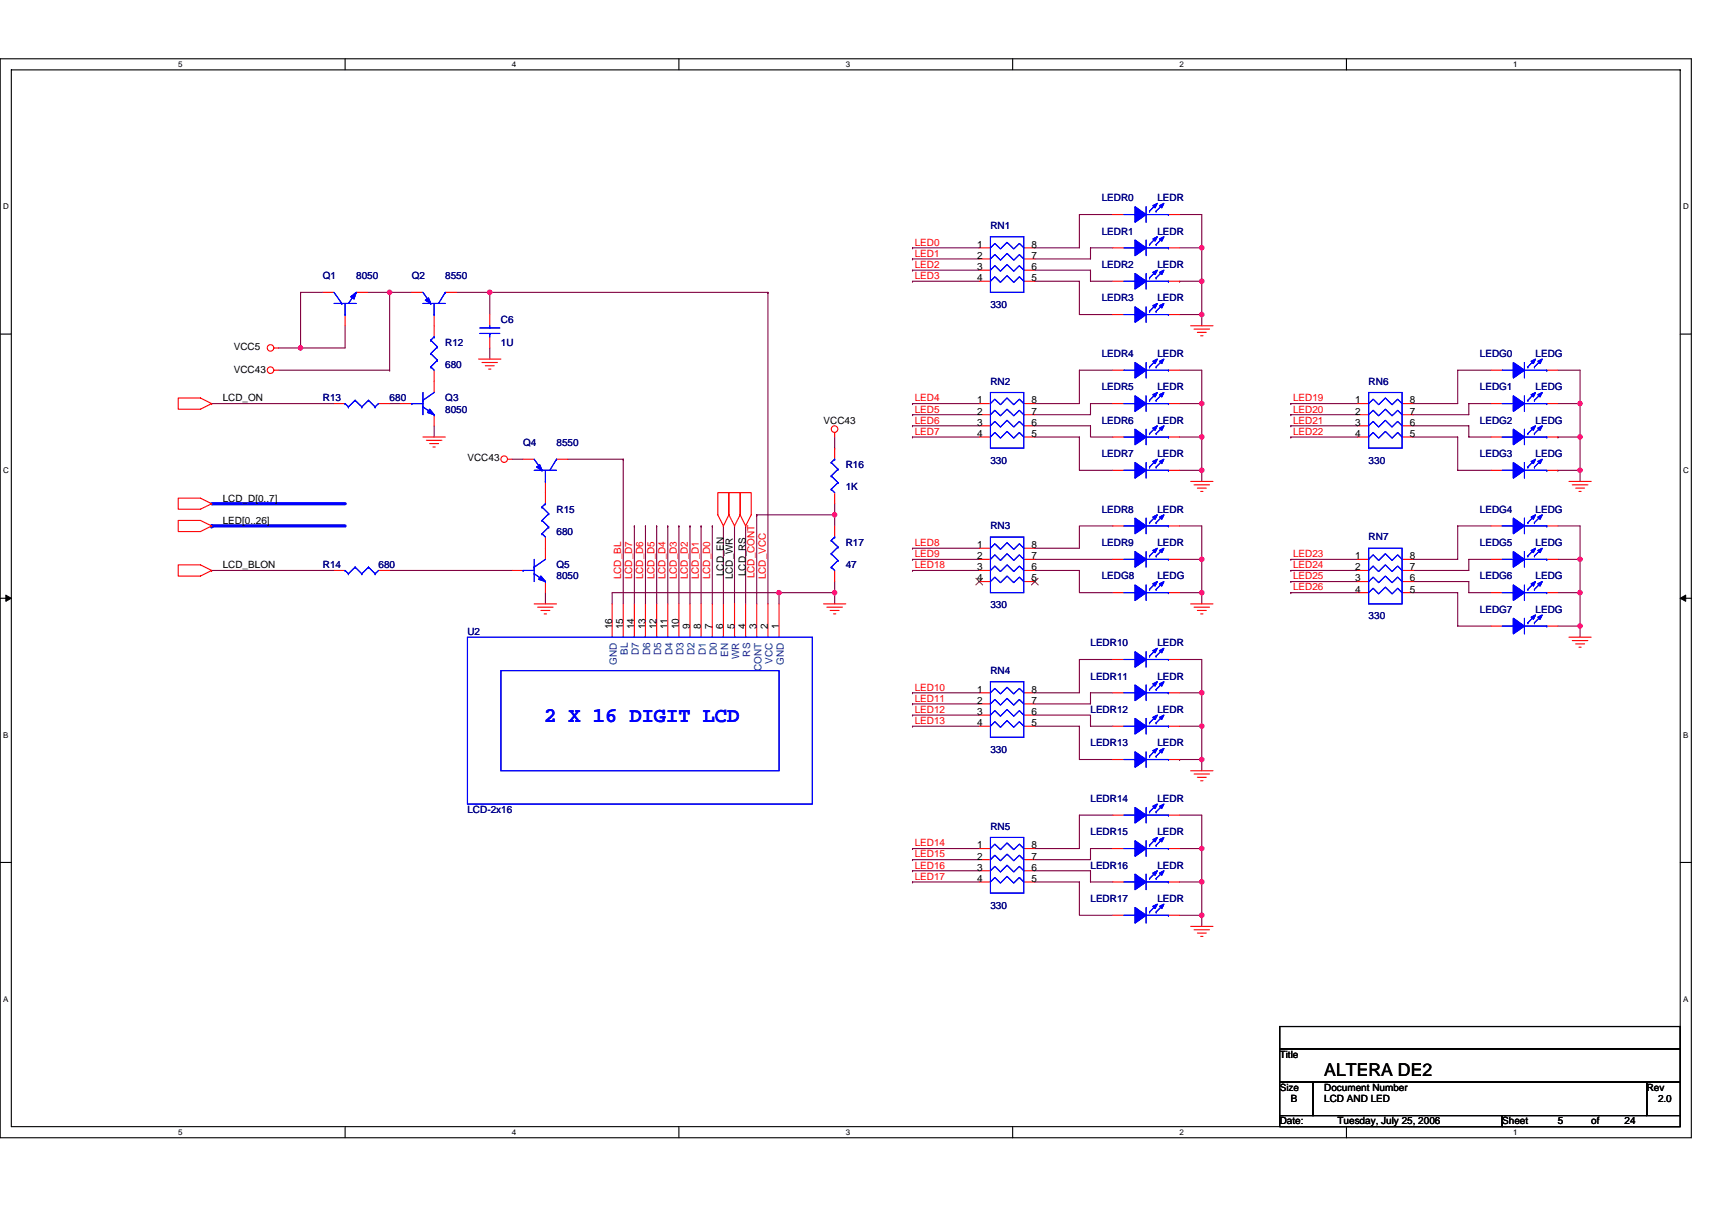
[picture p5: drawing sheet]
<svg xmlns="http://www.w3.org/2000/svg" width="297mm" height="210mm" viewBox="0 0 297 210" stroke-linecap="round" stroke-linejoin="round" font-family="sans-serif">
<path d="M0 10.2h293.5v187.2h-293.5zM2 12.1h289.5v183.4h-289.5z" fill="none" stroke="#000" stroke-width=".19"/>
<g fill="#fff">
<path d="M30.9 10.4h.8v1.6h-.8z"/>
<path d="M30.9 195.7h.8v1.6h-.8z"/>
</g>
<path d="M59.9 10.2v1.9M59.9 195.5v1.9" fill="none" stroke="#000" stroke-width=".19"/>
<g fill="#fff">
<path d="M88.8 10.4h.8v1.6h-.8z"/>
<path d="M88.8 195.7h.8v1.6h-.8z"/>
</g>
<path d="M117.8 10.2v1.9M117.8 195.5v1.9" fill="none" stroke="#000" stroke-width=".19"/>
<g fill="#fff">
<path d="M146.7 10.4h.8v1.6h-.8z"/>
<path d="M146.7 195.7h.8v1.6h-.8z"/>
</g>
<path d="M175.7 10.2v1.9M175.7 195.5v1.9" fill="none" stroke="#000" stroke-width=".19"/>
<g fill="#fff">
<path d="M204.7 10.4h.7v1.6h-.7z"/>
<path d="M204.7 195.7h.7v1.6h-.7z"/>
</g>
<path d="M233.6 10.2v1.9M233.6 195.5v1.9" fill="none" stroke="#000" stroke-width=".19"/>
<g fill="#fff">
<path d="M262.6 10.4h.7v1.6h-.7z"/>
<path d="M262.6 195.7h.7v1.6h-.7z"/>
<path d="M.5 35.1h1v1.5h-1z"/>
<path d="M292 35.1h1v1.5h-1z"/>
<path d="M.5 80.9h1v1.5h-1z"/>
<path d="M292 80.9h1v1.5h-1z"/>
</g>
<path d="M0 58h2M291.5 58h2" fill="none" stroke="#000" stroke-width=".19"/>
<g fill="#fff">
<path d="M.5 126.7h.9v1.6h-.9z"/>
<path d="M292 126.7h.9v1.6h-.9z"/>
</g>
<path d="M0 103.8h2M291.5 103.8h2" fill="none" stroke="#000" stroke-width=".19"/>
<path d="M1 103.3l1 .5-1 .6zM291.5 103.8l1-.5v1.1z" fill="#000" stroke="#000" stroke-width=".17"/>
<g fill="#fff">
<path d="M.5 172.6h.9v1.5h-.9z"/>
<path d="M292 172.6h.9v1.5h-.9z"/>
</g>
<path d="M0 149.7h2M291.5 149.7h2M222 178.1h69.5v3.9h-69.5zM222 182h69.5v5.8h-69.5zM222 187.8h5.8v5.8h-5.8zM222 193.6h38.6v1.9h-38.6zM227.8 187.8h57.9v5.8h-57.9zM260.6 193.6h30.9v1.9h-30.9zM285.7 187.8h5.8v5.8h-5.8z" fill="none" stroke="#000" stroke-width=".19"/>
<g fill="none" stroke="#800040" stroke-width=".19">
<path d="M193.1 37.2h-5.8v5.8h-7.7M204.7 37.2h3.8v5.8M52.2 50.7h.1M52.2 50.7h3.8M52.2 50.7v9.7M59.9 56.5v3.9h-7.7M63.7 50.7h3.9M67.6 50.7h3.9M67.6 50.7v13.5M79.2 50.7h5.8M85 50.7v3.9M85 50.7h.1"/>
<path d="M85 50.7h48.2M133.2 50.7h.1M133.2 50.7v54.1M158.3 46.9h.1M158.3 48.8h.1M158.3 44.9h.1M158.3 43h.1M158.3 46.9h11.6M158.3 48.8h11.6M158.3 44.9h11.6M158.3 43h11.6M179.6 46.9h9.6v1.9h3.9"/>
<path d="M179.6 48.8h7.7v5.8h5.8M193.1 43h-3.9v1.9h-9.6M204.7 48.8h.1M204.7 43h3.8M204.7 54.6h3.8M204.7 48.8h3.8M208.5 54.6h.1M208.5 48.8v5.8M208.5 43h.1M208.5 43v5.8M208.5 54.6v1.9M36.7 70h21.3"/>
<path d="M48.3 64.2h19.3M48.3 60.4h3.9M67.6 70h1.9M67.6 64.2h.1M75.3 73.9v1.9M85 60.4v1.9M88.8 79.7h2M98.5 79.7h9.6M108.1 79.7h.1M108.1 79.7v25.1M144.8 77.8h.1M144.8 75.8v2"/>
<path d="M158.3 75.8h.1M158.3 73.9h.1M158.3 70h.1M158.3 72h.1M158.3 75.8h11.6M158.3 73.9h11.6M158.3 70h11.6M158.3 72h11.6M179.6 75.8h7.7v5.8h5.8M179.6 73.9h9.6v1.9h3.9M193.1 70h-3.9v2h-9.6M193.1 64.2h-5.8v5.8h-7.7"/>
<path d="M204.7 75.8h3.8M204.7 64.2h3.8v5.8M204.7 70h3.8M208.5 70h.1M208.5 75.8h.1M208.5 70v13.5M224 72h.1M224 73.9h.1M224 70h.1M224 75.8h.1M224 75.8h11.5M224 73.9h11.5"/>
<path d="M224 70h11.5M224 72h11.5M245.2 75.8h7.7v5.8h5.8M245.2 73.9h9.6v1.9h3.9M258.7 70h-3.9v2h-9.6M258.7 64.2h-5.8v5.8h-7.7M270.3 64.2h3.8v5.8M270.3 75.8h.1M270.3 70h3.8M270.3 75.8h3.8M274.1 70h.1M274.1 75.8v5.8"/>
<path d="M274.1 70v5.8M36.7 99h21.3M67.6 99h21.2M110.1 91.3h.1M110.1 91.3v13.5M112 91.3h.1M112 91.3v13.5M113.9 91.3h.1M113.9 91.3v13.5M115.9 91.3h.1M115.9 91.3v13.5M117.8 91.3h.1"/>
<path d="M117.8 91.3v13.5M119.7 91.3h.1M119.7 91.3v13.5M121.6 91.3h.1M121.6 91.3v13.5M123.6 91.3h.1M123.6 91.3v13.5M125.5 91.3v13.5M127.4 91.3v13.5M129.4 91.3h.1M129.4 91.3v13.5M131.3 89.3h.1"/>
<path d="M131.3 89.3h13.5M131.3 89.3v15.5M144.8 89.3v2M144.8 87.4v1.9M158.3 97.1h.1M158.3 95.1h.1M158.3 99h.1M158.3 97.1h11.6M158.3 95.1h11.6M158.3 99h11.6M179.6 99h7.7v3.8h5.8M179.6 97.1h13.5"/>
<path d="M193.1 91.3h-5.8v3.8h-7.7M204.7 97.1h3.8M204.7 91.3h3.8v5.8M204.7 81.6h3.8M208.5 81.6h.1M208.5 97.1h.1M208.5 97.1v7.7M224 97.1h.1M224 99h.1M224 97.1h11.5M224 99h11.5M258.7 97.1h-3.9v1.9h-9.6"/>
<path d="M258.7 91.3h-5.8v5.8h-7.7M270.3 97.1h3.8M270.3 81.6h.1M270.3 91.3h3.8v5.8M270.3 81.6h3.8M274.1 81.6v1.9M274.1 97.1h.1M274.1 97.1v13.5M94.6 102.8v2M135.2 102.8h-29v2M135.2 102.8v2M135.2 102.8h.1"/>
<path d="M144.8 100.9v1.9h-9.6M144.8 102.8h.1M144.8 102.8v2M193.1 114.4h-5.8v5.8h-7.7M204.7 114.4h3.8v5.8M204.7 102.8h3.8M208.5 102.8h.1M224 100.9h.1M224 102.8h.1M224 100.9h11.5M224 102.8h11.5M245.2 100.9h9.6v1.9h3.9"/>
<path d="M245.2 102.8h7.7v5.8h5.8M270.3 102.8h3.8M270.3 108.6h3.8M274.1 108.6h.1M274.1 102.8h.1M158.3 120.2h.1M158.3 122.2h.1M158.3 126h.1M158.3 124.1h.1M158.3 120.2h11.6M158.3 122.2h11.6M158.3 126h11.6"/>
<path d="M158.3 124.1h11.6M179.6 124.1h9.6v1.9h3.9M179.6 126h7.7v5.8h5.8M193.1 120.2h-3.9v2h-9.6M204.7 131.8h.1M204.7 126h3.8M204.7 120.2h3.8M204.7 131.8h3.8M208.5 131.8v2M208.5 120.2h.1M208.5 126v5.8M208.5 120.2v5.8"/>
<path d="M158.3 151.1h.1M158.3 153.1h.1M158.3 149.2h.1M158.3 147.3h.1M158.3 151.1h11.6M158.3 153.1h11.6M158.3 149.2h11.6M158.3 147.3h11.6M179.6 153.1h7.7v5.7h5.8M179.6 151.1h9.6v2h3.9M193.1 147.3h-3.9v1.9h-9.6M193.1 141.5h-5.8v5.8h-7.7"/>
<path d="M204.7 153.1h3.8M204.7 158.8h3.8M204.7 141.5h3.8v5.8M204.7 147.3h3.8M208.5 158.8h.1M208.5 147.3h.1M208.5 153.1v5.7M208.5 147.3v5.8M208.5 158.8v2"/>
</g>
<g fill="#f0f" stroke="#f0f" stroke-width=".19">
<circle cx="52.1" cy="60.4" r=".38"/>
<circle cx="67.6" cy="50.7" r=".38"/>
<circle cx="274.1" cy="108.6" r=".37"/>
<circle cx="208.5" cy="102.8" r=".38"/>
<circle cx="208.5" cy="158.8" r=".38"/>
<circle cx="274.1" cy="75.8" r=".38"/>
<circle cx="208.5" cy="48.8" r=".38"/>
<circle cx="208.5" cy="153" r=".38"/>
<circle cx="208.5" cy="147.2" r=".38"/>
<circle cx="85" cy="50.7" r=".38"/>
<circle cx="208.5" cy="131.8" r=".38"/>
<circle cx="274.1" cy="81.6" r=".37"/>
<circle cx="208.5" cy="126" r=".38"/>
<circle cx="208.5" cy="120.2" r=".38"/>
<circle cx="274.1" cy="97.1" r=".37"/>
<circle cx="208.5" cy="81.6" r=".38"/>
<circle cx="144.8" cy="89.3" r=".38"/>
<circle cx="208.5" cy="54.6" r=".38"/>
<circle cx="274.1" cy="70" r=".37"/>
<circle cx="208.5" cy="97.1" r=".38"/>
<circle cx="274.1" cy="102.8" r=".38"/>
<circle cx="208.5" cy="70" r=".38"/>
<circle cx="208.5" cy="43" r=".38"/>
<circle cx="208.5" cy="75.8" r=".38"/>
<circle cx="135.1" cy="102.8" r=".38"/>
<circle cx="144.8" cy="102.8" r=".38"/>
</g>
<path d="M36.7 87.4h23.2M36.7 91.3h.1M36.7 91.3h23.2" fill="none" stroke="#00f" stroke-width=".57"/>
<g fill="none" stroke="#f00" stroke-width=".19">
<path d="M193.1 37.2h1.9M202.7 37.2h2M56 50.7h2M59.9 54.6v1.9M61.8 50.7h1.9M71.5 50.7h1.9M75.3 54.6v3.9M77.3 50.7h1.9M85 54.6v1.9M85 58.5v1.9M169.9 43h1.9M169.9 44.9h1.9"/>
<path d="M169.9 46.9h1.9M169.9 48.8h1.9M177.6 43h2M177.6 44.9h2M177.6 46.9h2M177.6 48.8h2M193.1 43h1.9M193.1 48.8h1.9M193.1 54.6h1.9M202.7 43h2M202.7 48.8h2M202.7 54.6h2"/>
<path d="M206.6 56.5h3.9M207.2 57.1h2.7M207.7 57.7h1.6M208.3 58.3h.4M30.9 69.1h3.9l1.9 .9-1.9 1h-3.9zM36.7 70h.1M47.5 64.2h.8M47.5 60.4h.8M58 70h1.9M65.7 70h1.9M69.5 70h2M73.4 75.8h3.9"/>
<path d="M74 76.4h2.7M74.5 77h1.6M75.1 77.6h.4M75.3 64.2v3.9M75.3 72v1.9M83 62.3h3.9M83.6 62.9h2.7M84.2 63.5h1.5M84.8 64.1h.4M88.1 79.7h.7M90.8 79.7h1.9M96.6 79.7h1.9"/>
<path d="M144.8 75.1v.7M144.8 77.8v1.9M169.9 70h1.9M169.9 72h1.9M169.9 73.9h1.9M169.9 75.8h1.9M177.6 70h2M177.6 72h2M177.6 73.9h2M177.6 75.8h2M193.1 70h1.9M193.1 75.8h1.9"/>
<path d="M193.1 64.2h1.9M202.7 70h2M202.7 75.8h2M202.7 64.2h2M235.5 70h2M235.5 72h2M235.5 73.9h2M235.5 75.8h2M243.3 70h1.9M243.3 72h1.9M243.3 73.9h1.9M243.3 75.8h1.9"/>
<path d="M258.7 70h1.9M258.7 75.8h1.9M258.7 64.2h1.9M268.4 70h1.9M268.4 75.8h1.9M268.4 64.2h1.9M30.9 98h3.9l1.9 1-1.9 1h-3.9zM30.9 86.4h3.9l1.9 1-1.9 1h-3.9zM30.9 90.3h3.9l1.9 1-1.9 .9h-3.9zM36.7 99h.1M36.7 87.4h.1M36.7 91.3h.1"/>
<path d="M58 99h1.9M65.7 99h1.9M88.8 99h2M94.6 83.5v3.9M94.6 93.2v3.9M125.5 91.3h.1M126.5 89.3v-3.8h-2v3.8l1 2M126.5 89.3v-3.8h1.9v3.8M126.5 89.3l-1 2M126.5 89.3l.9 2M127.4 91.3h.1M128.4 89.3v-3.8h1.9v3.8l-.9 2"/>
<path d="M128.4 89.3l1 2M128.4 89.3l-1 2M129.4 91.3h.1M144.8 85.5v1.9M144.8 91.3v1.9M144.8 99v1.9M169.9 99h1.9M169.9 97.1h1.9M169.9 95.1h1.9M177.6 99h2M177.6 97.1h2M177.6 95.1h2"/>
<path d="M193.1 81.6h1.9M193.1 97.1h1.9M193.1 91.3h1.9M202.7 81.6h2M202.7 97.1h2M202.7 91.3h2M206.6 83.5h3.9M207.2 84.1h2.7M207.7 84.7h1.6M208.3 85.3h.4M235.5 99h2M235.5 97.1h2"/>
<path d="M243.3 99h1.9M243.3 97.1h1.9M258.7 81.6h1.9M258.7 97.1h1.9M258.7 91.3h1.9M268.4 81.6h1.9M268.4 97.1h1.9M268.4 91.3h1.9M272.2 83.5h3.9M272.8 84.1h2.7M273.4 84.7h1.5M274 85.3h.3"/>
<path d="M92.7 104.8h3.9M93.3 105.4h2.7M93.8 105.9h1.6M94.4 106.5h.4M94.6 100.9v1.9M106.2 104.8v5.8M108.1 104.8v5.8M110.1 104.8v5.8M112 104.8v5.8M113.9 104.8v5.8M115.9 104.8v5.8M117.8 104.8v5.8"/>
<path d="M119.7 104.8v5.8M121.6 104.8v5.8M123.6 104.8v5.8M125.5 104.8v5.8M127.4 104.8v5.8M129.4 104.8v5.8M131.3 104.8v5.8M133.2 104.8v5.8M135.2 104.8v5.8M142.9 104.8h3.8M143.5 105.4h2.7M144 105.9h1.6"/>
<path d="M144.6 106.5h.4M169.9 100.9h1.9M177.6 100.9h2M193.1 102.8h1.9M193.1 114.4h1.9M202.7 102.8h2M202.7 114.4h2M206.6 104.8h3.9M207.2 105.4h2.7M207.7 105.9h1.6M208.3 106.5h.4M235.5 100.9h2"/>
<path d="M235.5 102.8h2M243.3 100.9h1.9M243.3 102.8h1.9M258.7 102.8h1.9M258.7 108.6h1.9M268.4 102.8h1.9M268.4 108.6h1.9M272.2 110.6h3.9M272.8 111.2h2.7M273.4 111.7h1.5M274 112.3h.3M169.9 120.2h1.9"/>
<path d="M169.9 122.2h1.9M169.9 124.1h1.9M169.9 126h1.9M177.6 120.2h2M177.6 122.2h2M177.6 124.1h2M177.6 126h2M193.1 120.2h1.9M193.1 126h1.9M193.1 131.8h1.9M202.7 120.2h2M202.7 126h2"/>
<path d="M202.7 131.8h2M206.6 133.8h3.9M207.2 134.3h2.7M207.7 134.9h1.6M208.3 135.5h.4M169.9 147.3h1.9M169.9 153.1h1.9M169.9 149.2h1.9M169.9 151.1h1.9M177.6 147.3h2M177.6 153.1h2M177.6 149.2h2"/>
<path d="M177.6 151.1h2M193.1 141.5h1.9M193.1 147.3h1.9M193.1 153.1h1.9M193.1 158.8h1.9M202.7 141.5h2M202.7 147.3h2M202.7 153.1h2M202.7 158.8h2M206.6 160.8h3.9M207.2 161.4h2.7M207.7 161.9h1.6"/>
<path d="M208.3 162.5h.4"/>
<circle cx="46.9" cy="64.2" r=".57"/>
<circle cx="46.9" cy="60.4" r=".57"/>
<circle cx="87.5" cy="79.7" r=".57"/>
<circle cx="144.8" cy="74.5" r=".57"/>
</g>
<g fill="none" stroke="#00f" stroke-width=".19">
<path d="M195 37.2h1.9M198.9 35.9v2.7M198.9 37.2h3.8M199.4 36.6h.1M200.6 36.6h.1M200.6 35.5l-1.2 1.1M201.8 35.5l-1.2 1.1M202.7 37.2h.1M58 52.7h3.8M58 50.7l1.3 2M59.3 52.7h.1M59.9 54.6h.1"/>
<path d="M59.9 52.7v1.9M61.8 50.7h.1M61.8 50.7l-1.4 2M73.4 52.7h3.9M73.4 50.7l1.3 2M74.7 52.7h.1M74.7 59h.1M74.7 59l1.2 1.2M75.3 54.6h.1M75.3 58.5h.1M75.3 52.7v1.9M75.3 58.5l-.6 .5"/>
<path d="M77.3 50.7h.1M77.3 50.7l-1.2 2M83.2 57.9h3.5M83.2 56.9h3.5M85 56.5v.4M85 57.9h.1M85 57.9v.6M171.8 41.1h5.8v9.6h-5.8zM171.8 43l.8-.8 1 1 1.1-1.1 1.2 1.1 1-1 .7 .8M171.8 44.9l.8-.7 1 .9 1.1-1.1 1.2 1.1 1-.9 .7 .7M171.8 46.9l.8-.8 1 1 1.1-1.2 1.2 1.2 1-1 .7 .8M171.8 48.8l.8-.8 1 1 1.1-1.2 1.2 1.2 1-1 .7 .8"/>
<path d="M195 43h1.9M195 54.6h1.9M195 48.8h1.9M198.9 41.7v2.7M198.9 53.3v2.6M198.9 47.5v2.7M198.9 43h3.8M198.9 54.6h3.8M198.9 48.8h3.8M199.4 42.4h.1M199.4 54h.1M199.4 48.2h.1"/>
<path d="M200.6 42.4h.1M200.6 54h.1M200.6 48.2h.1M200.6 41.3l-1.2 1.1M200.6 52.9l-1.2 1.1M200.6 47.1l-1.2 1.1M201.8 41.3l-1.2 1.1M201.8 52.9l-1.2 1.1M201.8 47.1l-1.2 1.1M202.7 43h.1M202.7 54.6h.1M202.7 48.8h.1"/>
<path d="M59.9 70h.1M59.9 70l.5 .6M60.4 70.6h.1M61.6 69.5h.1M61.6 69.5l1.2 1.1M61.6 69.5l-1.2 1.1M62.8 70.6h.1M63.9 69.5h.1M63.9 69.5l1.2 1.1M63.9 69.5l-1.1 1.1M65.1 70.6h.1M65.7 70l-.6 .6"/>
<path d="M71.5 70h.1M71.5 70h1.9M73.4 69.5h.1M73.4 68.1v3.9M73.4 70.6l1.9 1.4M74.7 63.7h.1M74.7 61.4h.1M74.7 63.7l.6 .5M74.7 61.4l1.2 1.1M75.3 72h.1M75.3 68.1l-1.9 1.4M75.9 62.5h.1"/>
<path d="M75.9 60.2h.1M75.9 62.5l-1.2 1.2M75.9 60.2l-1.2 1.2M92.7 79.7l1.3 1.9M96.6 79.7h.1M96.6 79.7l-1.2 1.9M144.8 79.7h.1M144.8 79.7l-.6 .6M171.8 68.1h5.8v9.7h-5.8zM171.8 70l.8-.7 1 .9 1.1-1.1 1.2 1.1 1-.9 .7 .7M171.8 72l.8-.8 1 1 1.1-1.2 1.2 1.2 1-1 .7 .8M171.8 73.9l.8-.8 1 1 1.1-1.2 1.2 1.2 1-1 .7 .8"/>
<path d="M171.8 75.8l.8-.7 1 .9 1.1-1.1 1.2 1.1 1-.9 .7 .7M195 64.2h1.9M195 70h1.9M195 75.8h1.9M198.9 62.9v2.7M198.9 68.7v2.7M198.9 74.5v2.7M198.9 64.2h3.8M198.9 70h3.8M198.9 75.8h3.8M199.4 63.7h.1M199.4 69.5h.1"/>
<path d="M199.4 75.2h.1M200.6 63.7h.1M200.6 69.5h.1M200.6 75.2h.1M200.6 62.5l-1.2 1.2M200.6 68.3l-1.2 1.2M200.6 74.1l-1.2 1.1M200.6 79.9l-1.2 1.1M201.8 62.5l-1.2 1.2M201.8 68.3l-1.2 1.2M201.8 74.1l-1.2 1.1M201.8 79.9l-1.2 1.1"/>
<path d="M202.7 64.2h.1M202.7 70h.1M202.7 75.8h.1M237.5 68.1h5.8v9.7h-5.8zM237.5 70l.7-.7 1 .9 1.2-1.1 1.1 1.1 1-.9 .8 .7M237.5 72l.7-.8 1 1 1.2-1.2 1.1 1.2 1-1 .8 .8M237.5 73.9l.7-.8 1 1 1.2-1.2 1.1 1.2 1-1 .8 .8M237.5 75.8l.7-.7 1 .9 1.2-1.1 1.1 1.1 1-.9 .8 .7M260.6 70h2M260.6 64.2h2M260.6 75.8h2M264.5 68.7v2.7"/>
<path d="M264.5 62.9v2.7M264.5 74.5v2.7M264.5 64.2h3.9M264.5 70h3.9M264.5 75.8h3.9M265.1 69.5h.1M265.1 63.7h.1M265.1 75.2h.1M266.2 69.5h.1M266.2 63.7h.1M266.2 75.2h.1M266.2 68.3l-1.1 1.2"/>
<path d="M266.2 62.5l-1.1 1.2M266.2 79.9l-1.1 1.1M266.2 74.1l-1.1 1.1M267.4 68.3l-1.2 1.2M267.4 62.5l-1.2 1.2M267.4 79.9l-1.2 1.1M267.4 74.1l-1.2 1.1M268.4 70h.1M268.4 64.2h.1M268.4 75.8h.1M59.9 99h.1M59.9 99l.5 .6"/>
<path d="M60.4 99.6h.1M61.6 98.4h.1M61.6 98.4l1.2 1.2M61.6 98.4l-1.2 1.2M62.8 99.6h.1M63.9 98.4h.1M63.9 98.4l1.2 1.2M63.9 98.4l-1.1 1.2M65.1 99.6h.1M65.7 99l-.6 .6M90.8 99h.1M90.8 99h1.9"/>
<path d="M92.7 98.4h.1M92.7 97.1v3.8M92.7 81.6h3.9M92.7 99.6l1.9 1.3M94 92.6h.1M94 90.3h.1M94 88h.1M94 81.6h.1M94 92.6l.6 .6M94 90.3l1.2 1.2M94 88l1.2 1.2M94.6 87.4h.1"/>
<path d="M94.6 83.5h.1M94.6 97.1l-1.9 1.3M94.6 87.4l-.6 .6M94.6 81.6v1.9M95.2 91.5h.1M95.2 89.2h.1M95.2 91.5l-1.2 1.1M95.2 89.2l-1.2 1.1M144.2 84.9h.1M144.2 82.6h.1M144.2 80.3h.1M144.2 98.4h.1"/>
<path d="M144.2 96.1h.1M144.2 93.8h.1M144.2 84.9l.6 .6M144.2 82.6l1.2 1.2M144.2 80.3l1.2 1.1M144.2 98.4l.6 .6M144.2 96.1l1.2 1.2M144.2 93.8l1.2 1.1M144.8 93.2h.1M144.8 93.2l-.6 .6M145.4 83.8h.1M145.4 81.4h.1"/>
<path d="M145.4 97.3h.1M145.4 94.9h.1M145.4 83.8l-1.2 1.1M145.4 81.4l-1.2 1.2M145.4 97.3l-1.2 1.1M145.4 94.9l-1.2 1.2M171.8 93.2h5.8v9.6h-5.8zM171.8 95.1l.8-.7 1 .9 1.1-1.1 1.2 1.1 1-.9 .7 .7M171.8 97.1l.8-.8 1 1 1.1-1.2 1.2 1.2 1-1 .7 .8M171.8 99l.8-.8 1 1 1.1-1.2 1.2 1.2 1-1 .7 .8M195 81.6h1.9M195 97.1h1.9"/>
<path d="M195 91.3h1.9M198.9 80.3v2.7M198.9 95.7v2.7M198.9 89.9v2.7M198.9 81.6h3.8M198.9 97.1h3.8M198.9 91.3h3.8M199.4 81h.1M199.4 96.5h.1M199.4 90.7h.1M200.6 81h.1M200.6 96.5h.1"/>
<path d="M200.6 90.7h.1M200.6 95.3l-1.2 1.2M200.6 89.5l-1.2 1.2M201.8 95.3l-1.2 1.2M201.8 89.5l-1.2 1.2M202.7 81.6h.1M202.7 97.1h.1M202.7 91.3h.1M237.5 95.1h5.8v9.7h-5.8zM237.5 97.1l.7-.8 1 1 1.2-1.2 1.1 1.2 1-1 .8 .8M237.5 99l.7-.8 1 1 1.2-1.2 1.1 1.2 1-1 .8 .8M260.6 81.6h2"/>
<path d="M260.6 97.1h2M260.6 91.3h2M264.5 80.3v2.7M264.5 95.7v2.7M264.5 89.9v2.7M264.5 81.6h3.9M264.5 97.1h3.9M264.5 91.3h3.9M265.1 81h.1M265.1 96.5h.1M265.1 90.7h.1M266.2 81h.1"/>
<path d="M266.2 96.5h.1M266.2 90.7h.1M266.2 95.3l-1.1 1.2M266.2 89.5l-1.1 1.2M267.4 95.3l-1.2 1.2M267.4 89.5l-1.2 1.2M268.4 81.6h.1M268.4 97.1h.1M268.4 91.3h.1M81.1 110.6h59.8v28.9h-59.8zM86.9 116.4h48.3v17.4h-48.3zM94.6 100.9h.1"/>
<path d="M171.8 118.3h5.8v9.7h-5.8zM171.8 100.9l.8-.7 1 .9 1.1-1.1 1.2 1.1 1-.9 .7 .7M195 102.8h1.9M195 114.4h1.9M198.9 101.5v2.7M198.9 113.1v2.7M198.9 118.9v2.7M198.9 102.8h3.8M198.9 114.4h3.8M199.4 102.3h.1M199.4 113.9h.1M199.4 119.7h.1"/>
<path d="M200.6 102.3h.1M200.6 113.9h.1M200.6 119.7h.1M200.6 101.1l-1.2 1.2M200.6 112.7l-1.2 1.2M200.6 118.5l-1.2 1.2M201.8 101.1l-1.2 1.2M201.8 112.7l-1.2 1.2M201.8 118.5l-1.2 1.2M202.7 102.8h.1M202.7 114.4h.1M237.5 100.9l.7-.7 1 .9 1.2-1.1 1.1 1.1 1-.9 .8 .7"/>
<path d="M237.5 102.8l.7-.7 1 1 1.2-1.2 1.1 1.2 1-1 .8 .7M260.6 102.8h2M260.6 108.6h2M264.5 101.5v2.7M264.5 107.3v2.7M264.5 102.8h3.9M264.5 108.6h3.9M265.1 102.3h.1M265.1 108.1h.1M266.2 102.3h.1M266.2 108.1h.1M266.2 101.1l-1.1 1.2"/>
<path d="M266.2 106.9l-1.1 1.2M267.4 101.1l-1.2 1.2M267.4 106.9l-1.2 1.2M268.4 102.8h.1M268.4 108.6h.1M171.8 120.2l.8-.7 1 .9 1.1-1.1 1.2 1.1 1-.9 .7 .7M171.8 122.2l.8-.8 1 1 1.1-1.2 1.2 1.2 1-1 .7 .8M171.8 124.1l.8-.8 1 1 1.1-1.2 1.2 1.2 1-1 .7 .8M171.8 126l.8-.8 1 1 1.1-1.1 1.2 1.1 1-1 .7 .8M195 120.2h1.9M195 126h1.9M195 131.8h1.9"/>
<path d="M198.9 124.7v2.7M198.9 130.5v2.7M198.9 120.2h3.8M198.9 126h3.8M198.9 131.8h3.8M199.4 125.4h.1M199.4 131.2h.1M200.6 125.4h.1M200.6 131.2h.1M200.6 139.7l-1.2 1.2M200.6 124.3l-1.2 1.1M200.6 130.1l-1.2 1.1"/>
<path d="M201.8 139.7l-1.2 1.2M201.8 124.3l-1.2 1.1M201.8 130.1l-1.2 1.1M202.7 120.2h.1M202.7 126h.1M202.7 131.8h.1M171.8 145.3h5.8v9.7h-5.8zM171.8 147.3l.8-.8 1 .9 1.1-1.1 1.2 1.1 1-.9 .7 .8M171.8 149.2l.8-.8 1 1 1.1-1.2 1.2 1.2 1-1 .7 .8M171.8 151.1l.8-.8 1 1 1.1-1.1 1.2 1.1 1-1 .7 .8M171.8 153.1l.8-.8 1 .9 1.1-1.1 1.2 1.1 1-.9 .7 .8M195 141.5h1.9"/>
<path d="M195 147.3h1.9M195 153.1h1.9M195 158.8h1.9M198.9 140.1v2.7M198.9 145.9v2.7M198.9 151.7v2.7M198.9 157.5v2.7M198.9 141.5h3.8M198.9 147.3h3.8M198.9 153.1h3.8M198.9 158.8h3.8M199.4 140.9h.1"/>
<path d="M199.4 146.7h.1M199.4 152.5h.1M199.4 158.3h.1M200.6 140.9h.1M200.6 146.7h.1M200.6 152.5h.1M200.6 158.3h.1M200.6 145.5l-1.2 1.2M200.6 151.3l-1.2 1.2M200.6 157.1l-1.2 1.2M201.8 145.5l-1.2 1.2M201.8 151.3l-1.2 1.2"/>
<path d="M201.8 157.1l-1.2 1.2M202.7 141.5h.1M202.7 147.3h.1M202.7 153.1h.1M202.7 158.8h.1"/>
</g>
<g fill="#00f" stroke="#00f" stroke-width=".19">
<path d="M196.9 62.9l2 1.3-2 1.4z" fill-rule="evenodd"/>
<path d="M201.2 62.7l.7-.4-.3 .8z" fill-rule="evenodd"/>
<path d="M200 62.7l.8-.4-.4 .8z" fill-rule="evenodd"/>
<path d="M196.9 62.9l2 1.3-2 1.4z" fill-rule="evenodd"/>
<path d="M201.2 62.7l.7-.4-.3 .8z" fill-rule="evenodd"/>
<path d="M200 62.7l.8-.4-.4 .8z" fill-rule="evenodd"/>
<path d="M262.6 68.7l1.9 1.3-1.9 1.4z" fill-rule="evenodd"/>
<path d="M266.8 68.5l.8-.4-.4 .8z" fill-rule="evenodd"/>
<path d="M265.7 68.5l.7-.4-.4 .8z" fill-rule="evenodd"/>
<path d="M262.6 68.7l1.9 1.3-1.9 1.4z" fill-rule="evenodd"/>
<path d="M266.8 68.5l.8-.4-.4 .8z" fill-rule="evenodd"/>
<path d="M265.7 68.5l.7-.4-.4 .8z" fill-rule="evenodd"/>
<path d="M93.8 100l.8 .9-1.1-.4z" fill-rule="evenodd"/>
<path d="M93.8 100l.8 .9-1.1-.4z" fill-rule="evenodd"/>
<path d="M196.9 68.7l2 1.3-2 1.4z" fill-rule="evenodd"/>
<path d="M201.2 68.5l.7-.4-.3 .8z" fill-rule="evenodd"/>
<path d="M200 68.5l.8-.4-.4 .8z" fill-rule="evenodd"/>
<path d="M196.9 68.7l2 1.3-2 1.4z" fill-rule="evenodd"/>
<path d="M201.2 68.5l.7-.4-.3 .8z" fill-rule="evenodd"/>
<path d="M200 68.5l.8-.4-.4 .8z" fill-rule="evenodd"/>
<path d="M196.9 74.5l2 1.3-2 1.4z" fill-rule="evenodd"/>
<path d="M201.2 74.3l.7-.4-.3 .8z" fill-rule="evenodd"/>
<path d="M200 74.3l.8-.4-.4 .8z" fill-rule="evenodd"/>
<path d="M196.9 74.5l2 1.3-2 1.4z" fill-rule="evenodd"/>
<path d="M201.2 74.3l.7-.4-.3 .8z" fill-rule="evenodd"/>
<path d="M200 74.3l.8-.4-.4 .8z" fill-rule="evenodd"/>
<path d="M196.9 80.3l2 1.3-2 1.4z" fill-rule="evenodd"/>
<path d="M201.2 80.1l.7-.4-.3 .8z" fill-rule="evenodd"/>
<path d="M200 80.1l.8-.4-.4 .8z" fill-rule="evenodd"/>
<path d="M196.9 80.3l2 1.3-2 1.4z" fill-rule="evenodd"/>
<path d="M201.2 80.1l.7-.4-.3 .8z" fill-rule="evenodd"/>
<path d="M200 80.1l.8-.4-.4 .8z" fill-rule="evenodd"/>
<path d="M74.5 71l.8 1-1.1-.4z" fill-rule="evenodd"/>
<path d="M74.5 71l.8 1-1.1-.4z" fill-rule="evenodd"/>
<path d="M93.1 81l.6-.3 .3 .9z" fill-rule="evenodd"/>
<path d="M93.1 81l.6-.3 .3 .9z" fill-rule="evenodd"/>
<path d="M262.6 101.5l1.9 1.3-1.9 1.4z" fill-rule="evenodd"/>
<path d="M266.8 101.3l.8-.4-.4 .8z" fill-rule="evenodd"/>
<path d="M265.7 101.3l.7-.4-.4 .8z" fill-rule="evenodd"/>
<path d="M262.6 101.5l1.9 1.3-1.9 1.4z" fill-rule="evenodd"/>
<path d="M266.8 101.3l.8-.4-.4 .8z" fill-rule="evenodd"/>
<path d="M265.7 101.3l.7-.4-.4 .8z" fill-rule="evenodd"/>
<path d="M262.6 62.9l1.9 1.3-1.9 1.4z" fill-rule="evenodd"/>
<path d="M266.8 62.7l.8-.4-.4 .8z" fill-rule="evenodd"/>
<path d="M265.7 62.7l.7-.4-.4 .8z" fill-rule="evenodd"/>
<path d="M262.6 62.9l1.9 1.3-1.9 1.4z" fill-rule="evenodd"/>
<path d="M266.8 62.7l.8-.4-.4 .8z" fill-rule="evenodd"/>
<path d="M265.7 62.7l.7-.4-.4 .8z" fill-rule="evenodd"/>
<path d="M196.9 41.7l2 1.3-2 1.4z" fill-rule="evenodd"/>
<path d="M201.2 41.5l.7-.4-.3 .7z" fill-rule="evenodd"/>
<path d="M200 41.5l.8-.4-.4 .7z" fill-rule="evenodd"/>
<path d="M196.9 41.7l2 1.3-2 1.4z" fill-rule="evenodd"/>
<path d="M201.2 41.5l.7-.4-.3 .7z" fill-rule="evenodd"/>
<path d="M200 41.5l.8-.4-.4 .7z" fill-rule="evenodd"/>
<path d="M262.6 80.3l1.9 1.3-1.9 1.4z" fill-rule="evenodd"/>
<path d="M266.8 80.1l.8-.4-.4 .8z" fill-rule="evenodd"/>
<path d="M265.7 80.1l.7-.4-.4 .8z" fill-rule="evenodd"/>
<path d="M262.6 80.3l1.9 1.3-1.9 1.4z" fill-rule="evenodd"/>
<path d="M266.8 80.1l.8-.4-.4 .8z" fill-rule="evenodd"/>
<path d="M265.7 80.1l.7-.4-.4 .8z" fill-rule="evenodd"/>
<path d="M196.9 95.7l2 1.4-2 1.3z" fill-rule="evenodd"/>
<path d="M201.2 95.5l.7-.4-.3 .8z" fill-rule="evenodd"/>
<path d="M200 95.5l.8-.4-.4 .8z" fill-rule="evenodd"/>
<path d="M196.9 95.7l2 1.4-2 1.3z" fill-rule="evenodd"/>
<path d="M201.2 95.5l.7-.4-.3 .8z" fill-rule="evenodd"/>
<path d="M200 95.5l.8-.4-.4 .8z" fill-rule="evenodd"/>
<path d="M196.9 89.9l2 1.4-2 1.3z" fill-rule="evenodd"/>
<path d="M201.2 89.7l.7-.4-.3 .8z" fill-rule="evenodd"/>
<path d="M200 89.7l.8-.4-.4 .8z" fill-rule="evenodd"/>
<path d="M196.9 89.9l2 1.4-2 1.3z" fill-rule="evenodd"/>
<path d="M201.2 89.7l.7-.4-.3 .8z" fill-rule="evenodd"/>
<path d="M200 89.7l.8-.4-.4 .8z" fill-rule="evenodd"/>
<path d="M73.8 52.1l.6-.4 .3 1z" fill-rule="evenodd"/>
<path d="M73.8 52.1l.6-.4 .3 1z" fill-rule="evenodd"/>
<path d="M196.9 101.5l2 1.3-2 1.4z" fill-rule="evenodd"/>
<path d="M201.2 101.3l.7-.4-.3 .8z" fill-rule="evenodd"/>
<path d="M200 101.3l.8-.4-.4 .8z" fill-rule="evenodd"/>
<path d="M196.9 101.5l2 1.3-2 1.4z" fill-rule="evenodd"/>
<path d="M201.2 101.3l.7-.4-.3 .8z" fill-rule="evenodd"/>
<path d="M200 101.3l.8-.4-.4 .8z" fill-rule="evenodd"/>
<path d="M60.9 51.5l.9-.8-.4 1.2z" fill-rule="evenodd"/>
<path d="M60.9 51.5l.9-.8-.4 1.2z" fill-rule="evenodd"/>
<path d="M196.9 53.3l2 1.3-2 1.3z" fill-rule="evenodd"/>
<path d="M201.2 53l.7-.3-.3 .7z" fill-rule="evenodd"/>
<path d="M200 53l.8-.3-.4 .7z" fill-rule="evenodd"/>
<path d="M196.9 53.3l2 1.3-2 1.3z" fill-rule="evenodd"/>
<path d="M201.2 53l.7-.3-.3 .7z" fill-rule="evenodd"/>
<path d="M200 53l.8-.3-.4 .7z" fill-rule="evenodd"/>
<path d="M196.9 140.1l2 1.4-2 1.3z" fill-rule="evenodd"/>
<path d="M201.2 139.9l.7-.4-.3 .8z" fill-rule="evenodd"/>
<path d="M200 139.9l.8-.4-.4 .8z" fill-rule="evenodd"/>
<path d="M196.9 140.1l2 1.4-2 1.3z" fill-rule="evenodd"/>
<path d="M201.2 139.9l.7-.4-.3 .8z" fill-rule="evenodd"/>
<path d="M200 139.9l.8-.4-.4 .8z" fill-rule="evenodd"/>
<path d="M262.6 95.7l1.9 1.4-1.9 1.3z" fill-rule="evenodd"/>
<path d="M266.8 95.5l.8-.4-.4 .8z" fill-rule="evenodd"/>
<path d="M265.7 95.5l.7-.4-.4 .8z" fill-rule="evenodd"/>
<path d="M262.6 95.7l1.9 1.4-1.9 1.3z" fill-rule="evenodd"/>
<path d="M266.8 95.5l.8-.4-.4 .8z" fill-rule="evenodd"/>
<path d="M265.7 95.5l.7-.4-.4 .8z" fill-rule="evenodd"/>
<path d="M196.9 145.9l2 1.4-2 1.3z" fill-rule="evenodd"/>
<path d="M201.2 145.7l.7-.4-.3 .8z" fill-rule="evenodd"/>
<path d="M200 145.7l.8-.4-.4 .8z" fill-rule="evenodd"/>
<path d="M196.9 145.9l2 1.4-2 1.3z" fill-rule="evenodd"/>
<path d="M201.2 145.7l.7-.4-.3 .8z" fill-rule="evenodd"/>
<path d="M200 145.7l.8-.4-.4 .8z" fill-rule="evenodd"/>
<path d="M196.9 151.7l2 1.4-2 1.3z" fill-rule="evenodd"/>
<path d="M201.2 151.5l.7-.4-.3 .8z" fill-rule="evenodd"/>
<path d="M200 151.5l.8-.4-.4 .8z" fill-rule="evenodd"/>
<path d="M196.9 151.7l2 1.4-2 1.3z" fill-rule="evenodd"/>
<path d="M201.2 151.5l.7-.4-.3 .8z" fill-rule="evenodd"/>
<path d="M200 151.5l.8-.4-.4 .8z" fill-rule="evenodd"/>
<path d="M196.9 157.5l2 1.3-2 1.4z" fill-rule="evenodd"/>
<path d="M201.2 157.3l.7-.4-.3 .8z" fill-rule="evenodd"/>
<path d="M200 157.3l.8-.4-.4 .8z" fill-rule="evenodd"/>
<path d="M196.9 157.5l2 1.3-2 1.4z" fill-rule="evenodd"/>
<path d="M201.2 157.3l.7-.4-.3 .8z" fill-rule="evenodd"/>
<path d="M200 157.3l.8-.4-.4 .8z" fill-rule="evenodd"/>
<path d="M262.6 74.5l1.9 1.3-1.9 1.4z" fill-rule="evenodd"/>
<path d="M266.8 74.3l.8-.4-.4 .8z" fill-rule="evenodd"/>
<path d="M265.7 74.3l.7-.4-.4 .8z" fill-rule="evenodd"/>
<path d="M262.6 74.5l1.9 1.3-1.9 1.4z" fill-rule="evenodd"/>
<path d="M266.8 74.3l.8-.4-.4 .8z" fill-rule="evenodd"/>
<path d="M265.7 74.3l.7-.4-.4 .8z" fill-rule="evenodd"/>
<path d="M196.9 35.9l2 1.3-2 1.4z" fill-rule="evenodd"/>
<path d="M201.2 35.7l.7-.4-.3 .8z" fill-rule="evenodd"/>
<path d="M200 35.7l.8-.4-.4 .8z" fill-rule="evenodd"/>
<path d="M196.9 35.9l2 1.3-2 1.4z" fill-rule="evenodd"/>
<path d="M201.2 35.7l.7-.4-.3 .8z" fill-rule="evenodd"/>
<path d="M200 35.7l.8-.4-.4 .8z" fill-rule="evenodd"/>
<path d="M196.9 113.1l2 1.3-2 1.4z" fill-rule="evenodd"/>
<path d="M201.2 112.9l.7-.4-.3 .8z" fill-rule="evenodd"/>
<path d="M200 112.9l.8-.4-.4 .8z" fill-rule="evenodd"/>
<path d="M196.9 113.1l2 1.3-2 1.4z" fill-rule="evenodd"/>
<path d="M201.2 112.9l.7-.4-.3 .8z" fill-rule="evenodd"/>
<path d="M200 112.9l.8-.4-.4 .8z" fill-rule="evenodd"/>
<path d="M196.9 118.9l2 1.3-2 1.4z" fill-rule="evenodd"/>
<path d="M201.2 118.7l.7-.4-.3 .8z" fill-rule="evenodd"/>
<path d="M200 118.7l.8-.4-.4 .8z" fill-rule="evenodd"/>
<path d="M196.9 118.9l2 1.3-2 1.4z" fill-rule="evenodd"/>
<path d="M201.2 118.7l.7-.4-.3 .8z" fill-rule="evenodd"/>
<path d="M200 118.7l.8-.4-.4 .8z" fill-rule="evenodd"/>
<path d="M196.9 124.7l2 1.3-2 1.4z" fill-rule="evenodd"/>
<path d="M201.2 124.5l.7-.4-.3 .8z" fill-rule="evenodd"/>
<path d="M200 124.5l.8-.4-.4 .8z" fill-rule="evenodd"/>
<path d="M196.9 124.7l2 1.3-2 1.4z" fill-rule="evenodd"/>
<path d="M201.2 124.5l.7-.4-.3 .8z" fill-rule="evenodd"/>
<path d="M200 124.5l.8-.4-.4 .8z" fill-rule="evenodd"/>
<path d="M262.6 107.3l1.9 1.3-1.9 1.4z" fill-rule="evenodd"/>
<path d="M266.8 107.1l.8-.4-.4 .8z" fill-rule="evenodd"/>
<path d="M265.7 107.1l.7-.4-.4 .8z" fill-rule="evenodd"/>
<path d="M262.6 107.3l1.9 1.3-1.9 1.4z" fill-rule="evenodd"/>
<path d="M266.8 107.1l.8-.4-.4 .8z" fill-rule="evenodd"/>
<path d="M265.7 107.1l.7-.4-.4 .8z" fill-rule="evenodd"/>
<path d="M196.9 130.5l2 1.3-2 1.4z" fill-rule="evenodd"/>
<path d="M201.2 130.3l.7-.4-.3 .8z" fill-rule="evenodd"/>
<path d="M200 130.3l.8-.4-.4 .8z" fill-rule="evenodd"/>
<path d="M196.9 130.5l2 1.3-2 1.4z" fill-rule="evenodd"/>
<path d="M201.2 130.3l.7-.4-.3 .8z" fill-rule="evenodd"/>
<path d="M200 130.3l.8-.4-.4 .8z" fill-rule="evenodd"/>
<path d="M196.9 47.5l2 1.3-2 1.4z" fill-rule="evenodd"/>
<path d="M201.2 47.3l.7-.4-.3 .7z" fill-rule="evenodd"/>
<path d="M200 47.3l.8-.4-.4 .7z" fill-rule="evenodd"/>
<path d="M196.9 47.5l2 1.3-2 1.4z" fill-rule="evenodd"/>
<path d="M201.2 47.3l.7-.4-.3 .7z" fill-rule="evenodd"/>
<path d="M200 47.3l.8-.4-.4 .7z" fill-rule="evenodd"/>
<path d="M262.6 89.9l1.9 1.4-1.9 1.3z" fill-rule="evenodd"/>
<path d="M266.8 89.7l.8-.4-.4 .8z" fill-rule="evenodd"/>
<path d="M265.7 89.7l.7-.4-.4 .8z" fill-rule="evenodd"/>
<path d="M262.6 89.9l1.9 1.4-1.9 1.3z" fill-rule="evenodd"/>
<path d="M266.8 89.7l.8-.4-.4 .8z" fill-rule="evenodd"/>
<path d="M265.7 89.7l.7-.4-.4 .8z" fill-rule="evenodd"/>
</g>
<path d="M169.3 100.4l1.2 1.1M170.5 100.4l-1.2 1.1M179 100.4l1.1 1.1M180.1 100.4l-1.1 1.1" fill="none" stroke="#804000" stroke-width=".17"/>
<text font-size="3.7" fill="#00f" x="94.4" y="125.2">2 X 16 DIGIT LCD</text>
<text font-size="3.1" x="229.8" y="186.7">ALTERA DE2</text>
<g font-size="1.7" fill="#000080">
<text x="191.2" y="34.9">LEDR0</text>
<text x="200.8" y="34.9">LEDR</text>
<text x="171.8" y="39.7">RN1</text>
<text x="191.2" y="40.7">LEDR1</text>
<text x="200.8" y="40.7">LEDR</text>
<text x="191.2" y="46.5">LEDR2</text>
<text x="200.8" y="46.5">LEDR</text>
<text x="56" y="48.4">Q1</text>
<text x="61.8" y="48.4">8050</text>
<text x="71.5" y="48.4">Q2</text>
<text x="77.3" y="48.4">8550</text>
<text x="171.8" y="53.4">330</text>
<text x="191.2" y="52.3">LEDR3</text>
<text x="200.8" y="52.3">LEDR</text>
<text x="86.9" y="56.1">C6</text>
<text x="77.3" y="60">R12</text>
<text x="77.3" y="63.9">680</text>
<text x="86.9" y="60">1U</text>
<text x="191.2" y="61.9">LEDR4</text>
<text x="200.8" y="61.9">LEDR</text>
<text x="256.8" y="61.9">LEDG0</text>
<text x="266.4" y="61.9">LEDG</text>
<text x="56" y="69.7">R13</text>
<text x="67.6" y="69.7">680</text>
<text x="77.3" y="69.7">Q3</text>
<text x="77.3" y="71.6">8050</text>
<text x="171.8" y="66.8">RN2</text>
<text x="191.2" y="67.7">LEDR5</text>
<text x="200.8" y="67.7">LEDR</text>
<text x="237.5" y="66.8">RN6</text>
<text x="256.8" y="67.7">LEDG1</text>
<text x="266.4" y="67.7">LEDG</text>
<text x="90.8" y="77.4">Q4</text>
<text x="96.6" y="77.4">8550</text>
<text x="191.2" y="73.5">LEDR6</text>
<text x="200.8" y="73.5">LEDR</text>
<text x="256.8" y="73.5">LEDG2</text>
<text x="266.4" y="73.5">LEDG</text>
<text x="146.7" y="81.2">R16</text>
<text x="171.8" y="80.5">330</text>
<text x="191.2" y="79.3">LEDR7</text>
<text x="200.8" y="79.3">LEDR</text>
<text x="237.5" y="80.5">330</text>
<text x="256.8" y="79.3">LEDG3</text>
<text x="266.4" y="79.3">LEDG</text>
<text x="96.6" y="89">R15</text>
<text x="146.7" y="85.1">1K</text>
<text x="191.2" y="89">LEDR8</text>
<text x="200.8" y="89">LEDR</text>
<text x="256.8" y="89">LEDG4</text>
<text x="266.4" y="89">LEDG</text>
<text x="96.6" y="92.8">680</text>
<text x="146.7" y="94.7">R17</text>
<text x="171.8" y="91.9">RN3</text>
<text x="191.2" y="94.7">LEDR9</text>
<text x="200.8" y="94.7">LEDR</text>
<text x="237.5" y="93.8">RN7</text>
<text x="256.8" y="94.7">LEDG5</text>
<text x="266.4" y="94.7">LEDG</text>
<text x="56" y="98.6">R14</text>
<text x="65.7" y="98.6">680</text>
<text x="96.6" y="98.6">Q5</text>
<text x="96.6" y="100.5">8050</text>
<text x="146.7" y="98.6">47</text>
<text x="191.2" y="100.5">LEDG8</text>
<text x="200.8" y="100.5">LEDG</text>
<text x="256.8" y="100.5">LEDG6</text>
<text x="266.4" y="100.5">LEDG</text>
<text x="171.8" y="105.6">330</text>
<text x="237.5" y="107.5">330</text>
<text x="256.8" y="106.3">LEDG7</text>
<text x="266.4" y="106.3">LEDG</text>
<text x="81.1" y="110.2">U2</text>
<text x="189.2" y="112.1">LEDR10</text>
<text x="200.8" y="112.1">LEDR</text>
<text x="171.8" y="116.9">RN4</text>
<text x="189.2" y="117.9">LEDR11</text>
<text x="200.8" y="117.9">LEDR</text>
<text x="189.2" y="123.7">LEDR12</text>
<text x="200.8" y="123.7">LEDR</text>
<text x="171.8" y="130.7">330</text>
<text x="189.2" y="129.5">LEDR13</text>
<text x="200.8" y="129.5">LEDR</text>
<text x="81.1" y="141.1">LCD-2x16</text>
<text x="171.8" y="144">RN5</text>
<text x="189.2" y="139.1">LEDR14</text>
<text x="200.8" y="139.1">LEDR</text>
<text x="189.2" y="144.9">LEDR15</text>
<text x="200.8" y="144.9">LEDR</text>
<text x="189.2" y="150.7">LEDR16</text>
<text x="200.8" y="150.7">LEDR</text>
<text x="171.8" y="157.7">330</text>
<text x="189.2" y="156.5">LEDR17</text>
<text x="200.8" y="156.5">LEDR</text>
</g>
<g font-size="1.7" fill="#f00">
<text x="158.7" y="46.5">LED2</text>
<text x="158.7" y="44.6">LED1</text>
<text x="158.7" y="42.6">LED0</text>
<text x="158.7" y="48.4">LED3</text>
<text x="158.7" y="69.7">LED4</text>
<text x="158.7" y="71.6">LED5</text>
<text x="224.3" y="71.6">LED20</text>
<text x="224.3" y="69.7">LED19</text>
<text x="158.7" y="75.5">LED7</text>
<text x="158.7" y="73.5">LED6</text>
<text x="224.3" y="73.5">LED21</text>
<text x="224.3" y="75.5">LED22</text>
<text x="158.7" y="94.8">LED8</text>
<text x="107.8" y="100.5" transform="rotate(-90 107.8 100.5)">LCD_BL</text>
<text x="109.7" y="100.5" transform="rotate(-90 109.7 100.5)">LCD_D7</text>
<text x="111.6" y="100.5" transform="rotate(-90 111.6 100.5)">LCD_D6</text>
<text x="113.6" y="100.5" transform="rotate(-90 113.6 100.5)">LCD_D5</text>
<text x="115.5" y="100.5" transform="rotate(-90 115.5 100.5)">LCD_D4</text>
<text x="117.4" y="100.5" transform="rotate(-90 117.4 100.5)">LCD_D3</text>
<text x="119.3" y="100.5" transform="rotate(-90 119.3 100.5)">LCD_D2</text>
<text x="121.3" y="100.5" transform="rotate(-90 121.3 100.5)">LCD_D1</text>
<text x="123.2" y="100.5" transform="rotate(-90 123.2 100.5)">LCD_D0</text>
<text x="130.9" y="100.4" transform="rotate(-90 130.9 100.4)">LCD_CONT</text>
<text x="132.9" y="100.5" transform="rotate(-90 132.9 100.5)">LCD_VCC</text>
<text x="158.7" y="96.7">LED9</text>
<text x="158.7" y="98.6">LED18</text>
<text x="224.3" y="96.7">LED23</text>
<text x="224.3" y="98.6">LED24</text>
<text x="224.3" y="100.5">LED25</text>
<text x="224.3" y="102.5">LED26</text>
<text x="158.7" y="119.8">LED10</text>
<text x="158.7" y="121.8">LED11</text>
<text x="158.7" y="125.6">LED13</text>
<text x="158.7" y="123.7">LED12</text>
<text x="158.7" y="148.8">LED15</text>
<text x="158.7" y="146.9">LED14</text>
<text x="158.7" y="150.7">LED16</text>
<text x="158.7" y="152.7">LED17</text>
</g>
<g font-size="1.7">
<text x="169.5" y="43">1</text>
<text x="169.5" y="44.9">2</text>
<text x="169.5" y="46.9">3</text>
<text x="179" y="46.9">6</text>
<text x="179" y="44.9">7</text>
<text x="179" y="43">8</text>
<text x="169.5" y="48.8">4</text>
<text x="179" y="48.8">5</text>
<text x="40.6" y="64.6">VCC43</text>
<text x="40.6" y="60.8">VCC5</text>
<text x="38.6" y="69.7">LCD_ON</text>
<text x="169.5" y="70">1</text>
<text x="169.5" y="71.9">2</text>
<text x="179" y="71.9">7</text>
<text x="179" y="70">8</text>
<text x="235.1" y="70">1</text>
<text x="235.1" y="71.9">2</text>
<text x="244.6" y="71.9">7</text>
<text x="244.6" y="70">8</text>
<text x="142.9" y="73.5">VCC43</text>
<text x="169.5" y="73.9">3</text>
<text x="169.5" y="75.8">4</text>
<text x="179" y="75.8">5</text>
<text x="179" y="73.9">6</text>
<text x="235.1" y="73.9">3</text>
<text x="235.1" y="75.8">4</text>
<text x="244.6" y="75.8">5</text>
<text x="244.6" y="73.9">6</text>
<text x="81.1" y="80.1">VCC43</text>
<text x="38.6" y="87">LCD_D[0..7]</text>
<text x="38.6" y="90.9">LED[0..26]</text>
<text x="169.5" y="95.1">1</text>
<text x="179" y="95.1">8</text>
<text x="38.6" y="98.6">LCD_BLON</text>
<text x="125.6" y="100" transform="rotate(-90 125.6 100)">LCD_EN</text>
<text x="127.1" y="100.5" transform="rotate(-90 127.1 100.5)">LCD_WR</text>
<text x="129.4" y="100" transform="rotate(-90 129.4 100)">LCD_RS</text>
<text x="169.5" y="97">2</text>
<text x="169.5" y="99">3</text>
<text x="169.5" y="100.9">4</text>
<text x="179" y="100.9">5</text>
<text x="179" y="99">6</text>
<text x="179" y="97">7</text>
<text x="235.1" y="97">1</text>
<text x="235.1" y="99">2</text>
<text x="235.1" y="100.9">3</text>
<text x="244.6" y="100.9">6</text>
<text x="244.6" y="99">7</text>
<text x="244.6" y="97">8</text>
<text x="235.1" y="102.8">4</text>
<text x="244.6" y="102.8">5</text>
<text x="106.2" y="109.2" transform="rotate(-90 106.2 109.2)">16</text>
<text x="108.1" y="109.2" transform="rotate(-90 108.1 109.2)">15</text>
<text x="110" y="109.2" transform="rotate(-90 110 109.2)">14</text>
<text x="112" y="109.2" transform="rotate(-90 112 109.2)">13</text>
<text x="113.9" y="109.2" transform="rotate(-90 113.9 109.2)">12</text>
<text x="115.8" y="109.2" transform="rotate(-90 115.8 109.2)">11</text>
<text x="117.8" y="109.2" transform="rotate(-90 117.8 109.2)">10</text>
<text x="119.7" y="109.2" transform="rotate(-90 119.7 109.2)">9</text>
<text x="121.6" y="109.2" transform="rotate(-90 121.6 109.2)">8</text>
<text x="123.6" y="109.2" transform="rotate(-90 123.6 109.2)">7</text>
<text x="125.5" y="109.2" transform="rotate(-90 125.5 109.2)">6</text>
<text x="127.4" y="109.2" transform="rotate(-90 127.4 109.2)">5</text>
<text x="129.3" y="109.2" transform="rotate(-90 129.3 109.2)">4</text>
<text x="131.3" y="109.2" transform="rotate(-90 131.3 109.2)">3</text>
<text x="133.2" y="109.2" transform="rotate(-90 133.2 109.2)">2</text>
<text x="135.1" y="109.2" transform="rotate(-90 135.1 109.2)">1</text>
<text x="169.5" y="120.2">1</text>
<text x="169.5" y="122.1">2</text>
<text x="169.5" y="124.1">3</text>
<text x="179" y="124.1">6</text>
<text x="179" y="122.1">7</text>
<text x="179" y="120.2">8</text>
<text x="169.5" y="126">4</text>
<text x="179" y="126">5</text>
<text x="169.5" y="147.2">1</text>
<text x="169.5" y="149.2">2</text>
<text x="179" y="149.2">7</text>
<text x="179" y="147.2">8</text>
<text x="169.5" y="151.1">3</text>
<text x="169.5" y="153">4</text>
<text x="179" y="153">5</text>
<text x="179" y="151.1">6</text>
<text x="222" y="183.6">Title</text>
<text x="222" y="189.3">Size</text>
<text x="224" y="191.3">B</text>
<text x="229.8" y="189.3">Document Number</text>
<text x="229.8" y="191.3">LCD AND LED</text>
<text x="285.7" y="189.3">Rev</text>
<text x="287.7" y="191.3">2.0</text>
<text x="222" y="195.1">Date:</text>
<text x="232.1" y="195.1">Tuesday, July 25, 2006</text>
<text x="260.6" y="195.1">Sheet</text>
<text x="270.3" y="195.1">5</text>
<text x="276.1" y="195.1">of</text>
<text x="281.9" y="195.1">24</text>
</g>
<g font-size="1.7" fill="#004080">
<text x="108.9" y="113.6" transform="rotate(-90 108.9 113.6)">BL</text>
<text x="110.9" y="113.7" transform="rotate(-90 110.9 113.7)">D7</text>
<text x="112.8" y="113.7" transform="rotate(-90 112.8 113.7)">D6</text>
<text x="114.7" y="113.7" transform="rotate(-90 114.7 113.7)">D5</text>
<text x="116.7" y="113.7" transform="rotate(-90 116.7 113.7)">D4</text>
<text x="118.6" y="113.7" transform="rotate(-90 118.6 113.7)">D3</text>
<text x="120.5" y="113.7" transform="rotate(-90 120.5 113.7)">D2</text>
<text x="122.4" y="113.7" transform="rotate(-90 122.4 113.7)">D1</text>
<text x="124.4" y="113.7" transform="rotate(-90 124.4 113.7)">D0</text>
<text x="126.3" y="113.9" transform="rotate(-90 126.3 113.9)">EN</text>
<text x="130.2" y="113.9" transform="rotate(-90 130.2 113.9)">RS</text>
<text x="107" y="115.4" transform="rotate(-90 107 115.4)">GND</text>
<text x="128.2" y="114.4" transform="rotate(-90 128.2 114.4)">WR</text>
<text x="132.1" y="116.4" transform="rotate(-90 132.1 116.4)">CONT</text>
<text x="134" y="115.2" transform="rotate(-90 134 115.2)">VCC</text>
<text x="136" y="115.4" transform="rotate(-90 136 115.4)">GND</text>
</g>
<g font-size="1.4">
<text x="30.9" y="11.7">5</text>
<text x="88.8" y="11.7">4</text>
<text x="146.7" y="11.7">3</text>
<text x="204.7" y="11.7">2</text>
<text x="262.6" y="11.7">1</text>
<text x=".5" y="36.3">D</text>
<text x="292" y="36.3">D</text>
<text x=".5" y="82.1">C</text>
<text x="292" y="82.1">C</text>
<text x=".5" y="128">B</text>
<text x="292" y="128">B</text>
<text x=".5" y="173.8">A</text>
<text x="292" y="173.8">A</text>
<text x="30.9" y="197">5</text>
<text x="88.8" y="197">4</text>
<text x="146.7" y="197">3</text>
<text x="204.7" y="197">2</text>
<text x="262.6" y="197">1</text>
</g>
</svg>
